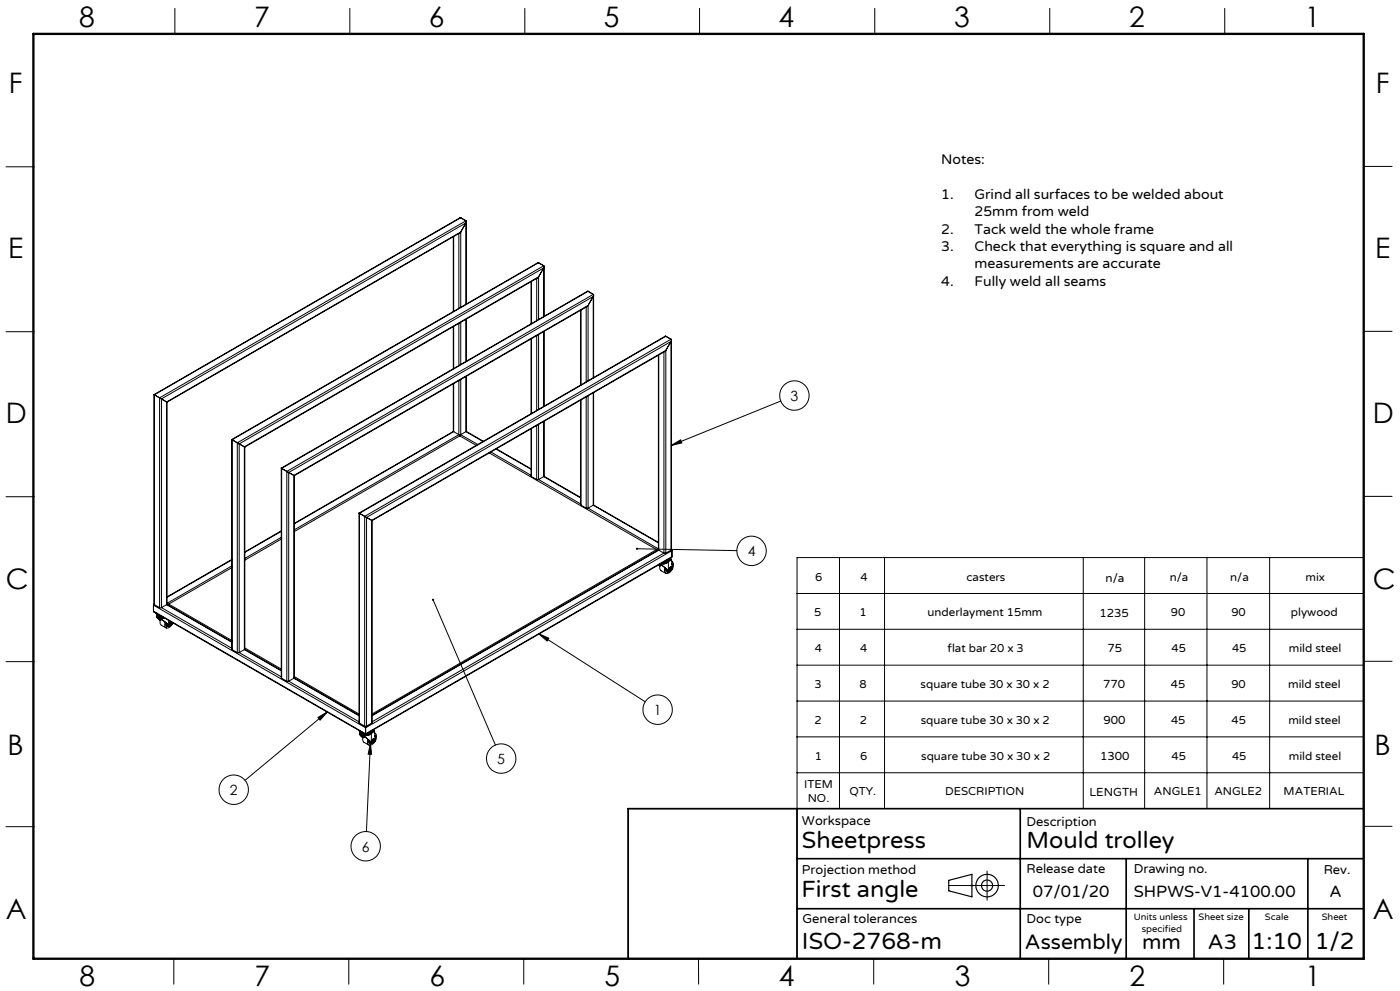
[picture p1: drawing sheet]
<svg xmlns="http://www.w3.org/2000/svg" width="420mm" height="297mm" viewBox="0 0 420 297" stroke-linecap="round" stroke-linejoin="round" font-family="sans-serif">
<g fill="none" stroke="#000" stroke-width=".35">
<path d="M284.6 263.8l7-1.8v6.8l-7-1.8z"/>
<circle cx="296.1" cy="265.4" r="1.66"/>
<circle cx="296.1" cy="265.4" r="3.4"/>
</g>
<path d="M291.1 265.4h1M291.2 265l.7 .7M291.6 264.9v1M291.9 265l-.7 .7" fill="none" stroke="#c0c0c0" stroke-width=".3"/>
<g fill="none" stroke="#000" stroke-width=".3">
<path d="M52.5 2.5v7.7M105 2.5v7.7M157.4 2.5v7.7M209.9 2.5v7.7M262.4 2.5v7.7M314.9 2.5v7.7M367.4 2.5v7.7M1.8 50h8.5M409.1 49.9h8.5M136 70.9v22.5M136.1 70.9v22.4M137.7 70v22.4"/>
<path d="M137.9 65.3l-91.7 53M137.9 69.8l-87.8 50.7M138.2 65.3h-.3M138.2 69.5l-.3 .3M138.2 65.3l-91.9 53M138.2 65.3l1.6 .9M138.2 69.5l-88.2 51M138.2 69.5v22.6M139.8 66.2v.6M139.8 66.2l-91.9 53M139.8 66.8l-91.4 52.8M139.8 66.8l-1.6 2.7"/>
<path d="M139.8 66.8v24.4M139.9 66.4v24.7M161.3 78.8l-91.8 52.9M161.6 78.7l-.3 .1M161.6 78.7l-92 53.1M161.6 78.7l1.5 1M163.1 79.7v.6M163.1 79.7l-91.9 53M163.2 79.9v14.9M1.8 99.4h8.5M136 97.9v12.6M136.1 97.8v12.7"/>
<path d="M137.7 96.9v12.6M138.2 96.6v12.6M139.8 95.7v12.6M139.9 95.6v12.7M159.3 84.4v12.6M159.5 84.3v12.7M161 83.5v12.6M161.3 83.3l-87.9 50.7M161.6 83l-.3 .3M161.6 83l-88.3 50.9M161.6 83v12.7M163.1 80.3l-91.3 52.7"/>
<path d="M163.1 80.3l-1.5 2.7M163.1 80.3v14.6M163.1 99.4v22.4M163.2 99.3v22.4M174.2 93v22.4M174.3 92.9v22.5M175.9 92v22.4M176.1 87.3l-91.7 53M176.4 87.3h-.3M176.4 91.5l-88.1 51.1M176.4 87.3l-91.9 53.1M176.4 87.3l1.6 .9"/>
<path d="M176.4 91.5l-88.2 51M176.4 91.5v22.6M178 88.2v.7M178 88.2l-92 53.1M178 88.9l-91.4 52.7M178 88.9l-1.6 2.6M178 88.9v24.3M178.1 88.5v24.7M409.1 99.3h8.5M46.2 118.3h.1M46.2 118.3l.1 62.9M46.3 118.3l1.6 .9"/>
<path d="M46.3 118.3v62.9M47.9 119.2l.5 .4M47.9 119.2v62.9M48.4 119.6l1.6 .9M48.4 119.6v62.5M136 115l.1 14.4M136.1 115v14.4M137.7 114v16.3M138.2 113.7v16.6M139.8 112.9v16.5M139.9 112.8l-.1 16.6M159.3 101.6v22.4"/>
<path d="M159.5 101.5v22.4M161 100.6v22.4M161.6 100.3v22.4M174.2 119.9l.1 31.5M174.3 119.9v31.5M175.9 119v33.3M176.4 118.6v33.7M178 117.7v33.7M178.1 117.7l-.1 33.7M197.5 106.5l.1 58.4M197.6 106.4v58.5M199.2 105.5v60.3"/>
<path d="M199.5 100.8l-91.8 53M199.5 105.3l-87.9 50.7M199.7 100.8h-.2M199.7 105l-.2 .3M199.7 100.8l-91.9 53M199.7 100.8l1.6 .9M199.7 105l-88.2 51M199.7 105v60.8M201.3 101.7v.6M201.3 101.7l-91.9 53.1M201.3 102.3l-91.3 52.8M201.3 102.3l-1.6 2.7"/>
<path d="M201.3 102.3v62.6M201.4 101.9l-.1 63M50 120.5h.1M50 120.5v60.7M50.1 120.5l-.1 60.7M69.5 131.7l.1 .1M69.5 131.7l.1 63M69.6 131.8l1.6 .9M69.6 131.8v62.9M71.2 132.7l.6 .3M71.2 132.7v62.9M71.8 133l1.5 .9"/>
<path d="M71.8 133v62.6M73.3 133.9l.1 .1M73.3 133.9v60.8M73.4 134l-.1 60.7M136 129.3l-47.7 27.5M136.1 129.4l1.6 .9M136.1 129.4l-47.8 27.6M137.7 130.3h.5M137.7 130.3l-49.4 28.5M137.9 130.3v.3zM137.9 130.6l-49.6 28.7M137.9 130.6l5 2.9"/>
<path d="M138.2 130.3l5.1 2.9M139.8 129.4l-1.6 .9M139.8 129.4l5.1 2.9M139.9 129.3l5.1 3M146.8 135.7l50.2 29M147.2 135.5l12.1 6.9M148.8 134.6l10.5 6M148.9 134.5l10.4 6M159.3 128.5l.2 14.3M159.5 128.4v14.4M161 127.5v16.2M161.6 127.2v16.5"/>
<path d="M163.1 126.3v16.5M163.2 126.3l-.1 16.5M201.3 133.5l2.9-1.7 .3 .9zM234.2 120.2l-32.9 13.3M1.8 148.9h8.5M84.4 140.3l.1 .1M84.4 140.3l.1 63M84.4 159.1l-11 6.3M84.4 159.2l-11 6.4M84.5 140.4l1.5 .9M84.5 140.4v62.9M86 141.3l.6 .3"/>
<path d="M86 141.3v62.8M86.6 141.6l1.6 .9M86.6 141.6v62.5M88.2 142.5l.1 .1M88.2 142.5v60.8M88.3 142.6l-.1 60.7M107.7 153.8h.1M107.7 153.8l.1 62.9M107.8 153.8v62.9M107.8 153.8l1.6 1M109.4 154.8l.6 .3M109.4 154.8v62.8"/>
<path d="M110 155.1l1.5 .9M110 155.1v62.5M111.5 156h.1M111.5 156v60.7M111.6 156l-.1 60.7M159.5 142.8l1.5 .9M161 143.7h.6M161.6 143.7l12.6 7.3M163.1 142.8l-1.5 .9M163.1 142.8l11.1 6.4M163.2 142.8l11 6.3M174.3 151.4l1.6 .9"/>
<path d="M175.9 152.3h.5M176.4 152.3l21.1 12.2M178 151.4l-1.6 .9M178 151.4l19.5 11.3M178 151.3l19.5 11.3M409.1 148.8h8.5M69.5 167.7l-19.4 11.2M69.5 170.1l-18.9 10.9M69.5 167.8l-19.4 11.2M69.5 169.6l-19.4 11.2M84.4 161.6l-11 6.3M84.4 161l-11 6.4"/>
<path d="M129.9 179.8l18.7 43.5M191.1 164.5l30 .5M197 164.7l-85.4 49.3M197 164.7v.4M197 164.8l.2 .2M197.5 164.8h.1M197.5 164.8l-85.9 49.6M197.6 169.3l.4 .4-.4-.4M197.6 164.9l1.6 .9M197.6 164.9l-86 49.6M197.7 169.2l1 .3M198 169.4v1.3l1.7 1.1"/>
<path d="M198.2 169l1.3-.1a1.21 1.21 0 0 0 1.1-.9 1.96 1.96 0 0 1-2.4 1zM198.4 168.8l1.3-.1 .5-.3 .4-.6-.3 .5-.5 .4zM198.6 168.7a1.81 1.81 0 0 0 2-1l-.6 .7zM198.6 169.5l1.7 1.5M198.7 169.5h.1M198.7 169.5l1.8 1.6M199 168.6h-.2M199 168.4v.2M199.2 165.8h.5M199.2 165.8l-87.6 50.5M199.7 170.4v.1a.61 .61 0 0 0 .1 .7 .61 .61 0 0 0 .8 .1M199.8 170.5l.1 .5 .3 .3"/>
<path d="M200 170.6a.67 .67 0 0 0 .5 .8 .67 .67 0 0 0 .8-.6M200.1 170.7a.49 .49 0 0 0 .5 .5 .49 .49 0 0 0 .5-.4l-.6 .3M200.3 171h.1M200.3 171l.2 .1M200.5 171.1h.1M200.5 168.4v2.7M200.6 168l-.1 .4M200.6 167.7v.3M200.7 167.6l-1.7 1M200.7 167.5v.1M200.8 170.3v.4l.3 .1M200.8 170.3l.3 .2"/>
<path d="M200.9 167.4l-.2 .2M200.9 167.4h.1M200.9 167.4l.4 .1M201.1 169.9l-.3 .4M201.1 170.5l.1 .1M201.1 169.9l.6 .2M201.1 169.9l.3 .2M201.1 170.8h.2M201.2 170.6l.1 .2M201.2 170.6l-.1 .2M201.3 167.5l.2 .3M201.3 170.3l-.2 .2"/>
<path d="M201.3 170.3l-.1 .3M201.3 164.9l-1.6 .9M201.3 167.5l-.7 .5M201.3 170.7h.1M201.4 170.1h.2M201.4 170.1l-.1 .2M201.4 164.8l.2 .2M201.4 167.1l-91.7 53M201.5 167.8l.2 2.3M201.5 167.8l-1 .6M201.5 170.2h.1M201.6 166.8l-.2 .3"/>
<path d="M201.6 169l.1 .3M201.6 169.1l.1 .9M201.6 170.7l-.3 .1M201.6 170.1l-.3 .2M201.6 170.1l.1 .2M201.6 165v1.8M201.6 165l-91.9 53.1M201.6 166.8l-91.9 53.1M201.6 170.1h.1M201.6 168.3h-.1a2.1 2.1 0 0 1-.6 3.3 .95 .95 0 0 1-1.3 .2 .95 .95 0 0 1-.2-1.3l.1-.4M201.7 170.1v.2M201.7 170.3l-.1 .4"/>
<path d="M239.1 177.9h170M251.8 167.1v75.3M265.4 167.1v75.3M325 167.1v75.3M343.4 167.1v75.3M362.1 167.1v75.3M380.9 167.1v75.3M409.1 167.1h-170v120.2h-50.6v-44.9h50.6M1.8 198.3h8.5M46 183.2l.2 .2M46 181.4v1.8M46 181.4l63.7 36.7"/>
<path d="M46 183.2l63.7 36.7M46.2 183.4l63.5 36.7M46.2 181.1l-.2 .3M46.2 181.1h.1M46.3 181.2l1.6 .9M46.7 183.7h.1M46.7 183.7l.2 .2M46.9 183.9l1.7 1M46.9 183.8v.1M47.1 184a1.69 1.69 0 0 0 1.9 1l-1.2-.2-.5-.3zM47.1 184.2l.5 .7 1.6 .3-1.4-.2-.6-.5zM47.1 184.3a1.87 1.87 0 0 0 2.4 1l-1.5-.1a1.11 1.11 0 0 1-.9-.9z"/>
<path d="M47.1 184.9l.5 .6 1.2 .3M47.1 184.9l.9 1.1-.6-.7M47.1 184v.9M47.9 182.1h.5M48.1 185.7l-.1 1 .2 .5 1.6 1M48.4 182.1l21.1 12.2M48.6 184.9l.3 .1M48.6 184.8v.1M48.7 185.8l1.7 1.5M48.8 185.8h.1M48.8 185.8l1.8 1.6M49.6 186.5l-.1 .3a.98 .98 0 0 0 .3 1.4 .98 .98 0 0 0 1.4-.5l.7-1"/>
<path d="M49.8 186.7v.1a.62 .62 0 0 0 .1 .7 .62 .62 0 0 0 .7 .2M49.9 186.8v.4l.4 .4M50 181.2l-1.6 .9M50 181.2l19.5 11.3M50 186.9v.1a.66 .66 0 0 0 .6 .7 .66 .66 0 0 0 .7-.5M50.1 181.1l19.4 11.3M50.2 187.1a.53 .53 0 0 0 .5 .4 .53 .53 0 0 0 .5-.4M50.4 187.3h.1M50.4 187.3l.2 .1M50.6 187.4h.1M50.6 185.9v1.5M50.6 181v.4"/>
<path d="M50.6 181l18.9 10.9M50.6 181.2l-.2 .1M50.9 186.6v.4l.3 .1M50.9 186.6l.3 .2M51.2 187.1l-.6 .3M51.2 186.3l-.3 .3M51.2 187l.2 .2M51.2 186.8v.2M51.2 187v.1M51.2 187.1l.2 .1M51.4 186.6l-.2 .2M51.4 186.6l-.2 .4"/>
<path d="M51.4 187h.1M51.5 186.4l-.1 .2M51.5 186.5l-.1 .1M51.6 186.6h.1M51.6 187l-.2 .2M51.8 186.7l-.2 .3M51.8 186.6v.1M69.6 194.7l1.6 .9M71.2 195.6h.6M71.8 195.6l12.6 7.2M73.3 194.7l-1.5 .9M73.3 194.7l11.1 6.3"/>
<path d="M73.4 194.6l11 6.3M73.4 194.2l11 6.3M161.6 189.9l3 1.4-.5 .8zM161.6 189.9l32 20.4M239.1 199.4h170M239.1 188.6h170M409.1 198.2h8.5M84.5 203.3l1.5 .8M86 204.1h.6M86.6 204.1l21.1 12.2M88.2 203.3l-1.6 .8M88.2 203.3l19.5 11.2"/>
<path d="M88.3 203.2l19.4 11.2M88.3 202.8l19.4 11.2M95.4 215l2.8-1.7-2.2 2.5zM98.2 213.3l-24.7 20.6M107.6 218.9l.1 .1M107.6 218.8v.1M107.7 218.9v.1M107.7 219l1.7 1M107.8 216.7l1.6 .9M107.9 219.1a2.1 2.1 0 0 0 3.5 0M107.9 219.3a2.06 2.06 0 0 0 3.5 0 2.05 2.05 0 0 1-3.5 0zM107.9 219.4a2.08 2.08 0 0 0 3.5 .1 2.14 2.14 0 0 1-3.4 .3z"/>
<path d="M109.4 217.6h.6M109.4 220h.6M109.4 219.9v.1M109.7 217.7v.4zM109.7 219.9v.2M109.7 218.1v1.8M110 219.9v.1M111.4 219.8v2.7M111.4 219.4v-.3a2.06 2.06 0 0 1-3.5 0v1M111.4 219.5v.3M111.5 216.7l-1.5 .9M111.7 219l-1.7 1"/>
<path d="M111.7 218.9v.1M111.8 218.9l-.1 .1M111.8 218.8v.1M111.8 218.8l.4 .2M112.2 219l.2 .2M112.2 219l-.8 .5M112.4 219.2l-1 .6M112.4 219.2l.2 2.2M112.4 219.7l.1 .1M112.4 219.7a1.91 1.91 0 0 1-.2 2.9l-.2 .2a.98 .98 0 0 1-1.3 .5 .98 .98 0 0 1-.4-1.4l.1-.3M239.1 210.1h170M107.9 220l.5 .6 1.2 .3"/>
<path d="M107.9 220l1 1.1-.7-.7M108.9 220.8v.3a1.22 1.22 0 0 0 .3 1.4l1.5 .8M109.5 220.9l1.7 1.5M109.6 220.9h.1M109.6 220.9l1.8 1.6M110.6 221.8v.1a.62 .62 0 0 0 .1 .7 .62 .62 0 0 0 .7 .2M110.7 221.9v.5l.4 .3M110.8 222v.1a.66 .66 0 0 0 .6 .7 .66 .66 0 0 0 .7-.5M111 222.2a.51 .51 0 0 0 .5 .4 .51 .51 0 0 0 .5-.4l-.6 .3M111.1 222.7l-1.2 26.5M111.1 222.7l.4 3.4-1-.1zM111.2 222.5h.2"/>
<path d="M111.2 222.4v.1M111.4 222.5h.1M111.7 221.7v.4l.3 .1M111.7 221.7l.3 .2M112 221.4l-.3 .3M112 221.4l.6 .1M112 221.4l.3 .1M112 222.1l.2 .2M112 221.9v.2M112 222.1v.1M112 222.2l.2 .1M112.2 221.7l-.2 .2"/>
<path d="M112.2 221.7l-.2 .4M112.2 222.1h.1M112.3 221.5h.2M112.3 221.5l-.1 .2M112.5 221.7h.1M112.5 220.4l.1 .3M112.5 222.1l-.3 .2M112.5 221.5l-.3 .2M112.5 221.5l.1 .3M112.5 221.5h.1M112.5 220.6l.1 .8M112.6 221.5v.3"/>
<path d="M112.6 221.4v.1M112.6 221.8l-.1 .3M239.1 231.6h170M239.1 220.8h170M1.8 247.8h8.5M409.1 247.6h8.5M284.6 265.4h16.8M296.1 261.1v8.7M52.1 287.3v7.7M104.6 287.3v7.7M157.1 287.3v7.7M209.6 287.3v7.7"/>
<path d="M262.1 287.3v7.7M314.6 287.3v7.7M367.1 287.3v7.7"/>
<circle cx="238.3" cy="118.5" r="4.4"/>
<circle cx="201.5" cy="170.5" r=".21"/>
<circle cx="225.5" cy="165.1" r="4.4"/>
<circle cx="51.5" cy="186.9" r=".22"/>
<circle cx="197.3" cy="212.7" r="4.4"/>
<circle cx="70.1" cy="236.7" r="4.4"/>
<circle cx="112.4" cy="222" r=".21"/>
<circle cx="150.4" cy="227.4" r="4.4"/>
<circle cx="109.7" cy="253.6" r="4.4"/>
</g>
<path d="M239.1 242.4v44.9M239.1 257.3h170M306.1 242.4v44.9M337.9 257.3v30M392.4 257.3v30M409.1 242.4h-220.6v44.9M239.1 272.3h170M358.2 272.3v15M374.6 272.3v15" fill="none" stroke="#000" stroke-width=".5"/>
<path d="M10 10.2h399.1v277.1h-399.1z" fill="none" stroke="#000" stroke-width=".7"/>
<path d="M161.6 189.9l3 1.4-.5 .8zM95.4 215l2.8-1.7-2.2 2.5zM201.3 133.5l2.9-1.7 .3 .9zM190.9 164.2l-.1 .3h.3h-.3a.34 .34 0 0 0 .4 .3 .34 .34 0 0 0 .2-.5 .34 .34 0 0 0-.5-.1zM129.7 179.5a.34 .34 0 0 0 0 .6 .34 .34 0 0 0 .5-.3 .34 .34 0 0 0-.4-.3l.1 .3zM111.1 222.7l.4 3.4-1-.1z" fill="#000"/>
<g font-size="8.5">
<text x="23.8" y="8">8</text>
<text x="76.3" y="8">7</text>
<text x="128.7" y="8">6</text>
<text x="181.2" y="8">5</text>
<text x="233.6" y="8">4</text>
<text x="286.3" y="8">3</text>
<text x="338.7" y="8">2</text>
<text x="391.4" y="8">1</text>
<text x="2.7" y="28">F</text>
<text x="412.8" y="28">F</text>
<text x="2.4" y="77.2">E</text>
<text x="412.5" y="77.2">E</text>
<text x="1.8" y="126.8">D</text>
<text x="411.9" y="126.9">D</text>
<text x="1.8" y="176.6">C</text>
<text x="411.9" y="176.7">C</text>
<text x="2.3" y="226.2">B</text>
<text x="412.4" y="226.2">B</text>
<text x="1.7" y="275.4">A</text>
<text x="411.8" y="275.5">A</text>
<text x="23.9" y="295.5">8</text>
<text x="76.4" y="295.5">7</text>
<text x="128.8" y="295.5">6</text>
<text x="181.3" y="295.5">5</text>
<text x="233.7" y="295.5">4</text>
<text x="286.4" y="295.5">3</text>
<text x="338.8" y="295.5">2</text>
<text x="391.5" y="295.5">1</text>
</g>
<g font-size="7.1">
<text x="240.6" y="254">Sheetpress</text>
<text x="308" y="254">Mould trolley</text>
<text x="240.4" y="268.8">First angle</text>
<text x="240.6" y="284.3">ISO-2768-m</text>
<text x="375.5" y="284.3">1:10</text>
<text x="394.4" y="284.3">1/2</text>
</g>
<g font-size="6.3">
<text x="307.5" y="284.3">Assembly</text>
<text x="342.6" y="284.3">mm</text>
<text x="362.4" y="284.3">A3</text>
</g>
<g font-size="4.9">
<text x="309.9" y="268.7">07/01/20</text>
<text x="340.1" y="268.7">SHPWS-V1-4100.00</text>
<text x="398.9" y="268.7">A</text>
</g>
<g font-size="4.2">
<text x="282.4" y="49.1">Notes:</text>
<text x="282.4" y="59.5">1.</text>
<text x="292.4" y="59.5">Grind all surfaces to be welded about</text>
<text x="292.4" y="64.8">25mm from weld</text>
<text x="282.4" y="70">2.</text>
<text x="292.4" y="70">Tack weld the whole frame</text>
<text x="282.4" y="75.2">3.</text>
<text x="292.4" y="75.2">Check that everything is square and all</text>
<text x="292.4" y="80.5">measurements are accurate</text>
<text x="282.4" y="85.7">4.</text>
<text x="292.4" y="85.7">Fully weld all seams</text>
<text x="237.2" y="120.2">3</text>
<text x="224.3" y="166.7">4</text>
<text x="196.1" y="214.3">1</text>
<text x="149.2" y="229">5</text>
<text x="69" y="238.3">2</text>
<text x="108.5" y="255.2">6</text>
</g>
<g font-size="3.9">
<text x="240.6" y="247.2">Workspace</text>
<text x="307.9" y="247.4">Description</text>
<text x="240.6" y="262.1">Projection method</text>
<text x="308" y="261.5">Release date</text>
<text x="340.1" y="261.5">Drawing no.</text>
<text x="397.1" y="262.1">Rev.</text>
<text x="240.7" y="276.6">General tolerances</text>
<text x="308" y="276.6">Doc type</text>
</g>
<g font-size="3.5">
<text x="244.6" y="174.2">6</text>
<text x="258.1" y="174.2">4</text>
<text x="289.9" y="174.2">casters</text>
<text x="331.7" y="174.3">n/a</text>
<text x="350.9" y="174.2">n/a</text>
<text x="369.1" y="174.2">n/a</text>
<text x="391.6" y="174.2">mix</text>
<text x="244.3" y="184.7">5</text>
<text x="257.8" y="184.7">1</text>
<text x="278.3" y="184.7">underlayment 15mm</text>
<text x="329.8" y="184.9">1235</text>
<text x="351.2" y="184.7">90</text>
<text x="369.4" y="184.7">90</text>
<text x="387.3" y="184.7">plywood</text>
<text x="244.5" y="195.4">4</text>
<text x="258" y="195.4">4</text>
<text x="284.3" y="195.4">flat bar 20 x 3</text>
<text x="332.2" y="195.5">75</text>
<text x="351.5" y="195.4">45</text>
<text x="369.6" y="195.4">45</text>
<text x="386.7" y="195.4">mild steel</text>
<text x="244.3" y="206.1">3</text>
<text x="257.8" y="206.1">8</text>
<text x="276.2" y="206.1">square tube 30 x 30 x 2</text>
<text x="330.9" y="206.2">770</text>
<text x="351.3" y="206.1">45</text>
<text x="369.4" y="206.1">90</text>
<text x="386.5" y="206.1">mild steel</text>
<text x="244.4" y="217">2</text>
<text x="257.9" y="217">2</text>
<text x="276.2" y="217">square tube 30 x 30 x 2</text>
<text x="331" y="217.1">900</text>
<text x="351.3" y="217">45</text>
<text x="369.5" y="217">45</text>
<text x="386.5" y="217">mild steel</text>
<text x="244.5" y="227.7">1</text>
<text x="258" y="227.7">6</text>
<text x="276.4" y="227.7">square tube 30 x 30 x 2</text>
<text x="330" y="227.9">1300</text>
<text x="351.4" y="227.7">45</text>
<text x="369.6" y="227.7">45</text>
<text x="386.6" y="227.7">mild steel</text>
<text x="241.2" y="236.2">ITEM</text>
<text x="254.8" y="238.3">QTY.</text>
<text x="283.5" y="238.3">DESCRIPTION</text>
<text x="326.9" y="238.5">LENGTH</text>
<text x="346.2" y="238.3">ANGLE1</text>
<text x="364.3" y="238.3">ANGLE2</text>
<text x="385.1" y="238.3">MATERIAL</text>
<text x="242.3" y="240.4">NO.</text>
</g>
<g font-size="2.8">
<text x="340.1" y="275.6">Units unless</text>
<text x="359.6" y="275.6">Sheet size</text>
<text x="379.5" y="275.8">Scale</text>
<text x="396.5" y="275.6">Sheet</text>
<text x="342.5" y="279.4">specified</text>
</g>
</svg>
